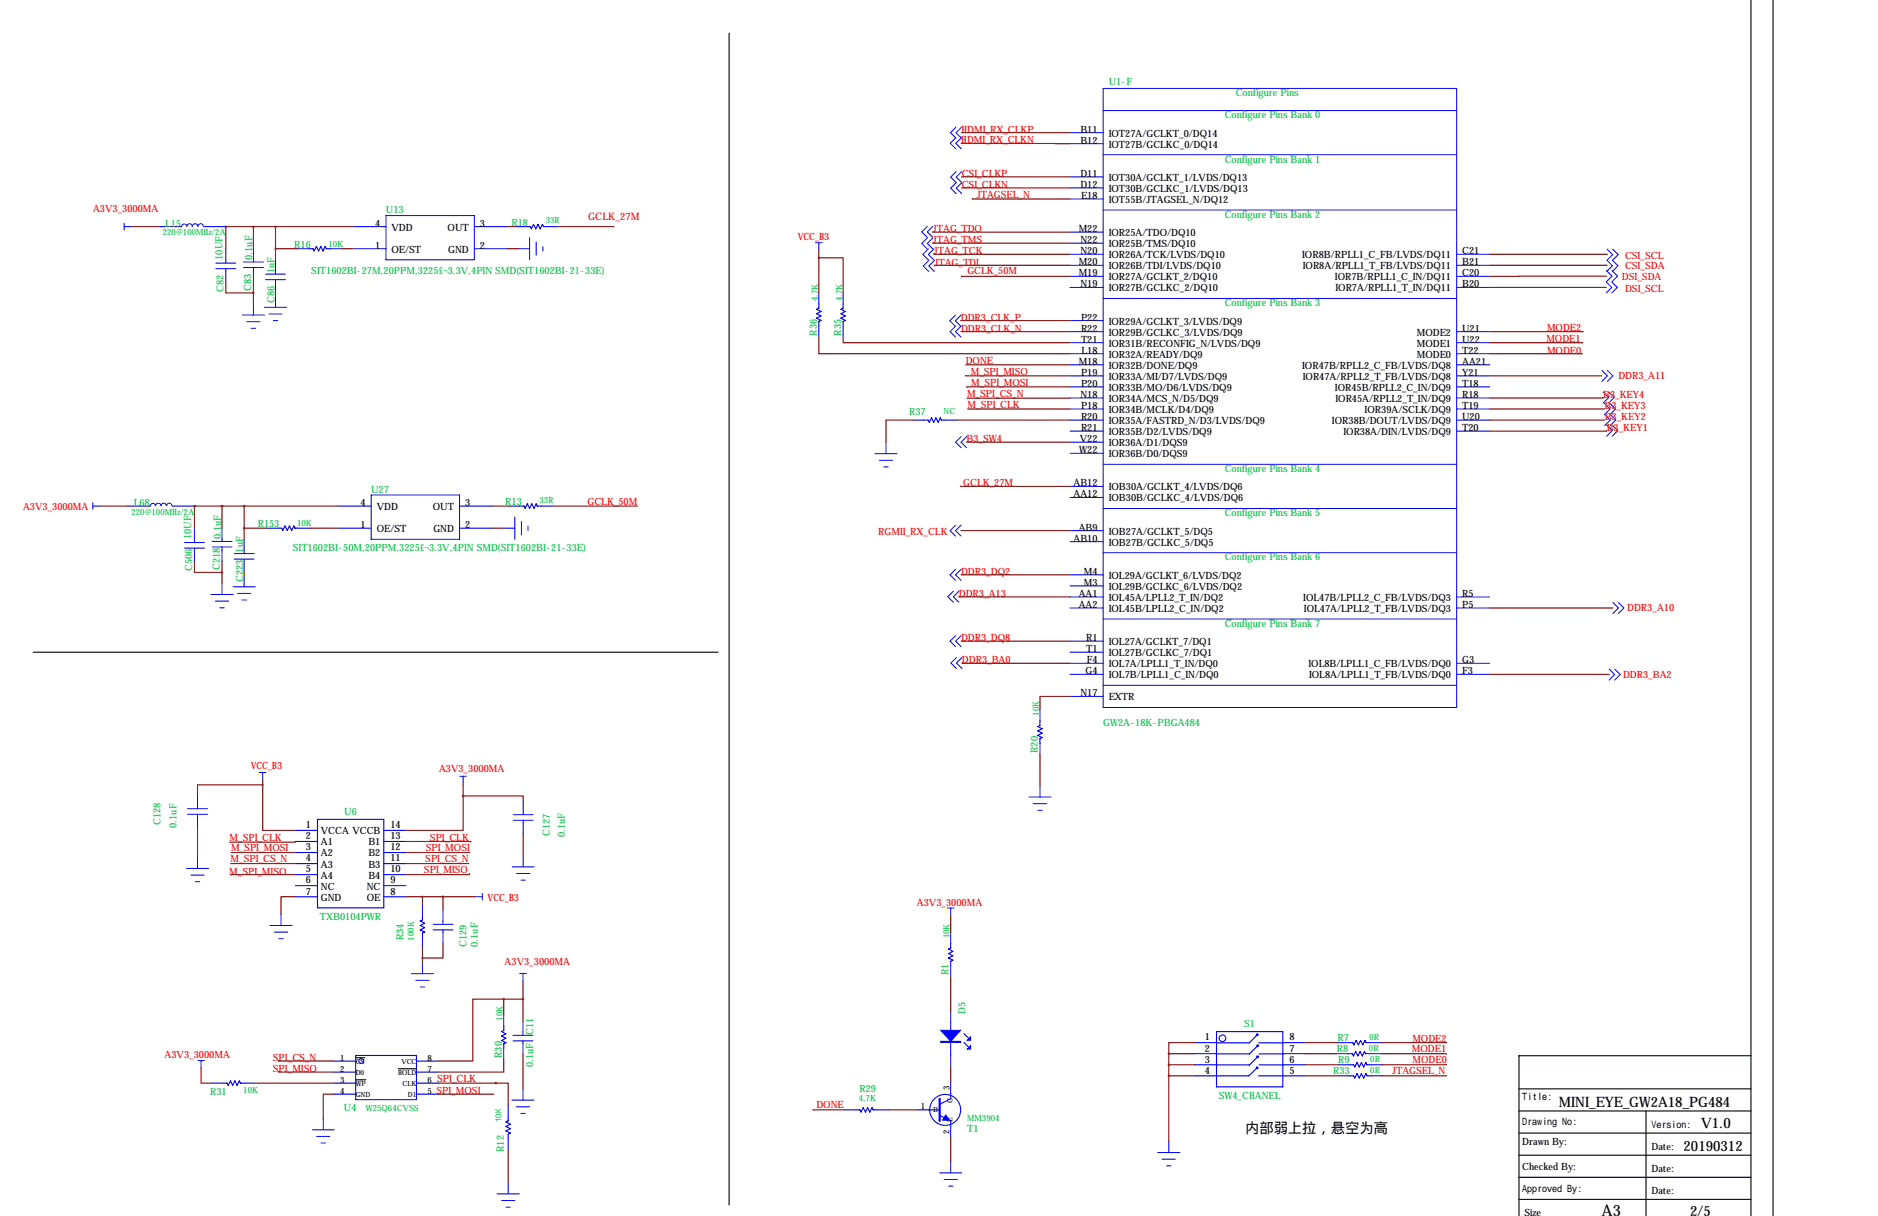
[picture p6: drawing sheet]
<svg xmlns="http://www.w3.org/2000/svg" width="432mm" height="279mm" viewBox="0 0 432 279" stroke-linecap="round" stroke-linejoin="round" font-family="sans-serif">
<g fill="none" stroke="#000" stroke-width=".25">
<path d="M402.6 -.1v279.5M407.7 -.1v279.5M167.6 7.6v269.3M7.6 149.9h157.5M81.8 243h2.1M81.8 248.1h2.3M91.5 245.6h4.3M349.2 250.2h53.4M349.2 255.3h53.4M378.5 255.3v24.1M402.6 242.6h-53.4v36.8M349.2 260.3h53.4"/>
<path d="M349.2 265.4h53.4M349.2 270.5h53.4M349.2 275.6h53.4"/>
</g>
<g fill="none" stroke="#00f" stroke-width=".23">
<path d="M219.8 31.6l-1.3 1.3 1.3 1.3M219.8 29.2l-1.3 1.3 1.3 1.3M219.9 39.4l-1.3 1.3 1.3 1.3-1.3 1.2 1.3 1.3M221 31.6l-1.2 1.3 1.2 1.3M221.1 29.2l-1.3 1.3 1.3 1.3M221.1 39.4l-1.2 1.3 1.2 1.3-1.2 1.2 1.2 1.3M246 30.5h7.6M246 33h7.6M253.6 20.3h81.3v142.3h-81.3zM253.6 35.6h81.3M253.6 25.4h81.3M28.5 52.1h1.8"/>
<path d="M28.5 51.3v1.5M44.2 52a.61 .61 0 0 0-.6-.6 .61 .61 0 0 0-.6 .6 .61 .61 0 0 0-.7-.5 .61 .61 0 0 0-.5 .6M45.5 52a.61 .61 0 0 0-.7-.6 .61 .61 0 0 0-.6 .6M46.7 52a.61 .61 0 0 0-.6-.6 .61 .61 0 0 0-.6 .6M51.9 57.2v3.3M58.3 57.2v3M63.3 59.7v3.3M68.4 57.2h2.6M76 57.2h2.6M81.1 57.2h7.6M81.1 52.1h7.6M88.7 49.5h20.4v10.2h-20.4z"/>
<path d="M109.1 57.2h7.6M109.1 52.1h7.6M118.4 52.1h2.5M119.2 57.2h2.6M121.8 54.6v5.1M123.3 55.6v3.1M124.8 56.6v1.1M126 52.1h2.5M187.5 55.8h1.5M188.3 55.8v1.8M213.2 52l-1.3 1.3 1.3 1.3M213.2 54.7l-1.3 1.2 1.3 1.3"/>
<path d="M213.5 57.2l-1.3 1.3 1.3 1.2M213.6 59.8l-1.3 1.3 1.3 1.3M214.5 52l-1.3 1.3 1.3 1.3M214.5 54.7l-1.3 1.2 1.3 1.3M214.7 57.2l-1.2 1.3 1.2 1.2M214.8 59.8l-1.2 1.3 1.2 1.3M246 40.6h7.6M246 43.2h7.6M246 45.7h7.6M246 53.3h7.6M246 55.9h7.6M246 58.4h7.6"/>
<path d="M253.6 48.3h81.3M334.9 58.4h7.6M369.5 59.8l1.2 1.3-1.2 1.2M369.5 57.3l1.3 1.2-1.3 1.3M370.7 59.8l1.3 1.3-1.3 1.2M370.8 57.3l1.3 1.2-1.3 1.3M49.6 60.5h4.6M49.6 61.7h4.6M51.9 61.7v3.1M55.7 72.4h5.1M56 61.5h4.6M56 60.2h4.6"/>
<path d="M56.7 73.9h3.1M57.8 75.4h1M58.3 61.5v3.3M58.3 69.8v2.6M60.8 70.6h5.1M61.1 63h4.5M61.1 64.3h4.5M61.8 72.1h3.1M62.8 73.7h1.1M63.3 64.3v3M63.3 68.1v2.5M188.3 67.3v2.5"/>
<path d="M188.3 74.9v2.5M193.9 67.3v2.5M193.9 74.9v2.5M219.7 72.4l-1.3 1.3 1.3 1.3M219.7 74.9l-1.3 1.3 1.3 1.3M220.9 72.4l-1.2 1.3 1.2 1.3M221 74.9l-1.3 1.3 1.3 1.3M246 61h7.6M246 63.5h7.6M246 66h7.6M246 73.7h7.6M246 76.2h7.6"/>
<path d="M246 78.7h7.6M253.6 68.6h81.3M334.9 61h7.6M334.9 63.5h7.6M334.9 66h7.6M334.9 76.2h7.6M334.9 78.7h7.6M369.3 64.8l1.3 1.2-1.3 1.3M369.4 62.2l1.2 1.2-1.2 1.3M370.6 64.8l1.3 1.2-1.3 1.3M370.6 62.2l1.3 1.2-1.3 1.3M209.9 96.5h2.5"/>
<path d="M217.5 96.5h2.5M246 81.3h7.6M246 83.8h7.6M246 86.4h7.6M246 88.9h7.6M246 91.4h7.6M246 94h7.6M246 96.5h7.6M246 99.1h7.6M334.9 81.3h7.6M334.9 83.8h7.6M334.9 86.4h7.6"/>
<path d="M334.9 88.9h7.6M334.9 91.4h7.6M334.9 94h7.6M334.9 96.5h7.6M334.9 99.1h7.6M368.3 85.1l1.3 1.3-1.3 1.2M368.6 90.1l1.3 1.2-1.3 1.3M368.9 92.7l1.3 1.3-1.3 1.2M369 95.2l1.2 1.3-1.2 1.3M369.4 97.7l1.3 1.3-1.3 1.2M369.6 85.1l1.2 1.3-1.2 1.2M369.9 90.1l1.2 1.2-1.2 1.3"/>
<path d="M370.2 92.7l1.2 1.3-1.2 1.2M370.2 95.2l1.3 1.3-1.3 1.3M370.7 97.7l1.3 1.3-1.3 1.2M21.3 116.3h1.8M21.3 115.5v1.5M37 116.2a.61 .61 0 0 0-.7-.6 .61 .61 0 0 0-.5 .6 .61 .61 0 0 0-.7-.5 .61 .61 0 0 0-.6 .6M38.2 116.2a.61 .61 0 0 0-.6-.6 .61 .61 0 0 0-.6 .6M39.5 116.2a.61 .61 0 0 0-.6-.6 .61 .61 0 0 0-.6 .6M77.7 116.3h7.6M85.3 113.7h20.4v10.2h-20.4zM105.7 116.3h7.6M116.9 116.3h2.6"/>
<path d="M118.4 118.8v5.1M119.9 119.8v3.1M124.6 116.3h2.5M201.2 104.2h5M202.2 105.8h3M203.2 107.3h1M203.7 101.7v2.5M221 100.3l-1.3 1.3 1.3 1.3M222.2 100.3l-1.2 1.3 1.2 1.3M246 101.6h7.6M246 104.1h7.6M246 111.8h7.6"/>
<path d="M246 114.3h7.6M253.6 116.8h81.3M253.6 106.7h81.3M42.4 124.7h4.6M42.4 125.9h4.6M44.7 121.4v3.3M44.7 125.9v3.1M48.5 136.6h5.1M48.8 125.7h4.5M48.8 124.4h4.5M49.5 138.1h3.1M50.5 139.6h1.1"/>
<path d="M51.1 121.4v3M51.1 125.7v3.3M51.1 134.1v2.5M53.6 134.8h5.1M53.8 127.2h4.6M53.8 128.5h4.6M54.6 136.3h3.1M55.6 137.9h1M56.1 123.9v3.3M56.1 128.5v3M56.1 132.3v2.5M61.2 121.4h2.6"/>
<path d="M68.8 121.4h2.6M77.7 121.4h7.6M105.7 121.4h7.6M115.8 121.4h2.6M121.4 120.9v1M219.2 135.8l-1.3 1.3 1.3 1.3M219.7 130.8l-1.3 1.3 1.3 1.2M219.7 120.7l-1.3 1.2 1.3 1.3M220.5 135.8l-1.3 1.3 1.3 1.3M221 130.8l-1.3 1.3 1.3 1.2M221 120.7l-1.3 1.2 1.3 1.3M246 121.9h7.6"/>
<path d="M246 124.5h7.6M246 132.1h7.6M246 134.6h7.6M246 137.2h7.6M246 139.7h7.6M253.6 127h81.3M334.9 137.2h7.6M334.9 139.7h7.6M370.8 138.4l1.3 1.3-1.3 1.3M372.1 138.4l1.3 1.3-1.3 1.3M219.7 146l-1.3 1.3 1.3 1.3M219.9 151.1l-1.3 1.2 1.3 1.3"/>
<path d="M221 146l-1.3 1.3 1.3 1.3M221.2 151.1l-1.3 1.2 1.3 1.3M246 147.3h7.6M246 149.9h7.6M246 152.4h7.6M246 154.9h7.6M253.6 157.5h81.3M253.6 142.2h81.3M334.9 152.4h7.6M334.9 154.9h7.6M370 153.7l1.2 1.3-1.2 1.3M371.2 153.7l1.3 1.3-1.3 1.3"/>
<path d="M59.6 177.5h1.6M60.4 177.5v1.8M105.7 178.4h1.5M106.5 178.4v1.7M239.1 163.1v2.6M239.1 170.7v2.6M246 160h7.6M42.9 199.5h5.1M43.1 185.8h4.6M43.1 187.1h4.6M45.4 182.5v3.3M45.4 187.1v3"/>
<path d="M45.4 197v2.5M117.8 199.2h5M118 187.2h4.6M118 188.5h4.6M120.3 183.9v3.3M120.3 188.5v3M120.3 196.6v2.6M236.6 183.1h5.1M237.6 184.7h3M238.6 186.2h1M239.1 180.6v2.5M43.9 201.1h3"/>
<path d="M44.9 202.6h1M62.1 212.6h5.1M63.1 214.2h3M64.1 215.7h1M64.6 210.1v2.5M97.1 207.8v2.6M97.1 215.4v2.6M99.6 212.4h4.5M99.6 213.7h4.5M101.9 209.1v3.3M101.9 213.7v3M109.1 206h1.8"/>
<path d="M110.9 205.3v1.5M118.8 200.7h3M119.8 202.2h1M217.8 208.6h1.6M218.6 208.6v1.8M218.6 214.3v2.5M94.6 223.7h5.1M95.6 225.2h3.1M96.6 226.8h1M97.1 221.2v2.5M115.8 233.2v2.6M118 237.9h4.5"/>
<path d="M118 239.2h4.5M119.5 223.7h1.5M120.2 223.7v1.8M120.2 234.6v3.3M120.2 239.2v3M218.6 221.9v2.5M218.6 232.4v2.5M307.5 239.6h2.5M315.1 239.6h2.6M45.5 243.7h1.5M46.2 243.7v1.8M48.7 248.9h2.5"/>
<path d="M56.3 248.9h2.5M71.8 259.6h5.1M74.3 257v2.6M115.8 240.8v2.6M116.8 254v2.5M117.7 252.8h5.1M118.7 254.3h3.1M119.7 255.8h1.1M120.2 250.2v2.6M194.2 255h2.5M201.8 255h2.5M218.6 242.6v2.5"/>
<path d="M307.4 242.1h2.5M307.7 244.7h2.5M307.7 247.2h2.5M315 242.1h2.6M315.3 244.7h2.6M315.3 247.2h2.6M72.8 261.1h3M73.8 262.6h1M114.3 274.3h5.1M115.3 275.8h3.1M116.3 277.4h1M116.8 261.6v2.6"/>
<path d="M116.8 271.8v2.5M216.1 269.5h5M217.1 271h3M218.1 272.5h1M218.6 267v2.5M266.2 264.8h5.1M267.2 266.3h3.1M268.2 267.9h1M268.7 262.3v2.5"/>
</g>
<g fill="none" stroke="#00f" stroke-width=".25">
<path d="M36.7 52.1h5.1M46.8 52.1h5.1M71 57.2h1l.2 .5 .5-1.1 .6 1.1 .5-1.1 .5 1.1 .5-1.1 .2 .6h1M120.9 52.1h1l.3 .5 .5-1 .5 1 .5-1 .5 1 .5-1 .3 .5h1M188.3 69.8v1l-.5 .3 1 .5-1 .5 1 .5-1 .5 1 .5-.5 .3v1M193.9 69.8v1l-.6 .3 1.1 .5-1.1 .5 1.1 .5-1.1 .5 1.1 .5-.5 .3v1M212.4 96.5h1l.3 .5 .5-1 .5 1 .5-1 .5 1 .5-1 .3 .5h1M29.5 116.3h5M39.6 116.3h5.1M119.5 116.3h1l.3 .5 .5-1 .5 1 .5-1 .5 1 .5-1 .2 .5h1.1M63.8 121.4h1l.2 .5 .5-1 .5 1 .5-1 .6 1 .5-1 .2 .5h1M239.1 165.7v1l-.5 .2 1 .5-1 .5 1 .6-1 .5 1 .5-.5 .2v1"/>
<path d="M67.9 190.8h5.1M67.9 193.3h5.1M67.9 195.9h5.1M67.9 198.4h5.1M73 188.3h15.2v20.3h-15.2zM88.2 190.8h5.1M88.2 193.3h5.1M88.2 195.9h5.1M88.2 198.4h5.1M67.9 201h5.1M67.9 203.5h5.1M67.9 206h5.1"/>
<path d="M88.2 201h5.1M88.2 203.5h5.1M88.2 206h5.1M97.1 210.4v1l-.5 .2 1 .5-1 .5 1 .6-1 .5 1 .5-.5 .2v1M218.6 216.8v1l-.5 .3 1 .5-1 .5 1 .5-1 .5 1 .5-.5 .3v1M115.8 235.8v1l-.5 .2 1 .5-1 .5 1 .6-1 .5 1 .5-.5 .2v1M218.6 234.9v7.7M221.6 239.5l1.1 1M221.6 237.5l1.1 1M274.6 239.6h5.1M279.7 237h15.2v12.7h-15.2zM289.2 237.8l-2 1.8h-7.5"/>
<path d="M289.4 239.6h5.5M294.9 239.6h5.1M310 239.6h1l.3 .5 .5-1 .5 1 .5-1 .5 1 .5-1 .3 .5h1M51.2 248.9h1l.3 .5 .5-1 .5 1 .5-1 .5 1 .5-1 .3 .5h1M76.7 243.8h5.1M76.7 246.3h5.1M76.7 248.9h5.1M76.7 251.4h5.1M81.8 242.5h14v10.2h-14zM95.8 243.8h5M95.8 246.3h5M95.8 248.9h5"/>
<path d="M95.8 251.4h5M116.8 256.5v1.1l-.5 .2 1 .5-1 .5 1 .5-1 .5 1 .5-.5 .3v1M196.7 255h1l.3 .5 .5-1 .5 1 .5-1 .5 1 .5-1 .3 .5h1M211 255h5.1M216.1 256.3l2.5 1.3v3.8M218.6 248.7v3.8l-2.5 1.2M274.6 242.1h5.1M274.6 244.7h5.1M289.2 245.4l-2 1.8h-12.6M289.3 240.3l-2 1.9h-7.5M289.3 242.9l-2 1.8h-7.5M289.4 247.2h10.6"/>
<path d="M294.9 247.1v.1M294.9 242.1h5.1M294.9 244.7h5.1M295 242.1l-5.5 .1M295 244.7h-5.5M309.9 242.1h1l.3 .5 .5-1 .5 1 .5-1 .5 1 .5-1 .3 .5h1M310.2 247.2h1.1l.2 .5 .5-1 .5 1 .5-1 .5 1 .5-1 .3 .5h1M310.2 244.7h1.1l.2 .5 .5-1.1 .5 1.1 .5-1.1 .5 1.1 .5-1.1 .3 .6h1"/>
<circle cx="281.1" cy="238.6" r=".76"/>
<circle cx="289.1" cy="237.7" r=".2"/>
<circle cx="83.1" cy="243.8" r=".56"/>
<circle cx="217.3" cy="255" r="3.6"/>
<circle cx="289.1" cy="245.4" r=".2"/>
<circle cx="289.2" cy="240.3" r=".2"/>
<circle cx="289.2" cy="242.8" r=".2"/>
</g>
<g fill="#00f" stroke="#00f" stroke-width=".23">
<path d="M216.3 236.7h4.6l-2.3 2.6z"/>
<path d="M216.3 239.3h4.6v.2h-4.6z"/>
<path d="M223.2 240.3v.7h-.8z"/>
<path d="M223.2 238.3v.7h-.8z"/>
<path d="M217.4 256.2l1 1.3-1.6-.1z"/>
</g>
<path d="M216.1 252.5v5.1" fill="none" stroke="#00f" stroke-width=".51"/>
<g fill="none" stroke="#800000" stroke-width=".25">
<path d="M221 32.9l25 .1M221.1 30.5h24.9M30.3 52.1h6.4M51.9 52.1h.1M51.9 52.1h29.2M51.9 52.1v5.1M58.3 52.1v5.1M63.3 57.2h5.1M63.3 52.1v7.6M78.6 57.2h2.5M116.7 52.1h1.7M116.7 57.2h2.5"/>
<path d="M128.5 52.1h12.6M188.3 59.2h5.6v8.1M188.3 57.6v9.7M214.5 53.3h31.5M223.6 45.6v.1h22.4M246 55.9h-31.5M246 58.4l-31.3 .1M246 40.6l-24.9 .1M246 43.2h-24.9M342.5 58.4l27 .1M51.9 64.8v2.5h6.4M58.3 64.8v5"/>
<path d="M63.3 67.3v.8M188.3 77.4v3.9h57.7M193.9 77.4v1.3h52.1M221 76.2h25M246 73.7h-25.1M246 63.5h-24.9v.2M246 61h-31.2v.1M342.5 76.2l21.5 .1M342.5 78.7l21.4 .1M342.5 61l27 .1M342.5 66h26.8M369.4 63.4l-26.9 .1"/>
<path d="M209.9 96.5h-6.2v5.2M220 96.5h26M222 86.3l24 .1M222 83.8h24M222.5 94h23.5M246 88.9l-23.8 .1M246 91.4l-23.6 .1M342.5 81.3h21.3M342.5 94h26.4M342.5 96.5h26.5M342.5 86.4h25.8M368.6 91.3l-26.1 .1"/>
<path d="M369.4 99l-26.9 .1M23.1 116.3h6.4M44.7 116.3h.1M44.7 116.3h33M44.7 116.3v5.1M51.1 116.3v5.1M56.1 116.3v7.6M113.3 116.3h3.6M127.1 116.3h19.5M220.8 111.7l25.2 .1M222.2 101.6h23.8M44.7 129v2.5h6.4"/>
<path d="M51.1 129v5.1M56.1 121.4h5.1M56.1 131.5v.8M71.4 121.4h6.3M113.3 121.4h2.5M220.5 137.1l25.5 .1M221 132.1h25M221 121.9h25M342.5 139.7h28.3M221 147.3h25M221.2 152.3l24.8 .1M342.5 154.9l27.5 .1"/>
<path d="M60.4 179.3v1M239.1 173.3v7.3M246 160h-6.9v3.1M45.4 190.1v6.9M53 198.4h14.9M53.1 195.9h14.8M60.4 180.3v10.5h7.5M60.4 180.3h-15v2.2M67.9 193.3v.2h-15.1M93.3 193.3h15v.2M93.3 195.9h14.8M93.3 198.4h14.5"/>
<path d="M106.5 182.9v7.9h-13.2M106.5 182.9h13.8v1M106.5 180.1v2.8M120.3 191.5v5.1M67.9 201l-14.8 .1M67.9 206h-3.3v4.1M93.3 206h15.8M97.1 206v1.8M97.1 218v3.2M101.9 216.7v3.4h-4.8M101.9 206v3.1M107.9 200.7v.3h-14.6"/>
<path d="M218.6 210.4v3.9M115.8 229.6h-7.1v14.2h-7.9M115.8 229.6v3.6M115.8 229.6h4.4M120.2 225.5v9.1M218.6 224.4v8M274.6 239.6h-5.9v2.5M300 239.6h7.5M317.7 239.6h14.9M46.2 245.5v3.4h2.5M58.8 248.9h17.9M64 243.7l12.7 .1"/>
<path d="M64.1 246.2v.1h12.6M76.7 251.4h-2.4v5.6M100.8 248.9h13.2M100.8 251.4h12.7M113.9 248.8l.1 .1M114 248.9h2.8v5.1M115.8 243.4v2.9h-15M120.2 242.2v8M194.2 255l-7.3 .1M204.3 255h6.7M218.6 245.1v3.6M268.7 242.1h5.9"/>
<path d="M268.7 244.7h5.9M268.7 247.2h5.9M268.7 242.1v20.2M300 242.1h7.4M300 244.7h7.7M300 247.2h7.7M317.6 242.1l14.9 .1M332.5 244.5v.2h-14.6M332.5 247.1l-14.6 .1M116.8 264.2v7.6M218.6 261.4v5.6"/>
</g>
<path d="M120.2 229.6a.05 .05 0 0 0 .1 0 .05 .05 0 0 0-.1 0zM268.7 242.1a.05 .05 0 0 0 .1 0 .05 .05 0 0 0-.1 0zM268.7 244.7a.05 .05 0 0 0 .1 0 .05 .05 0 0 0-.1 0zM268.7 247.2a.05 .05 0 0 0 .1 0 .05 .05 0 0 0-.1 0zM101.8 206a.05 .05 0 0 0 .1 0 .05 .05 0 0 0-.1 0zM188.2 59.2a.05 .05 0 0 0 .1 0 .05 .05 0 0 0-.1 0zM58.2 52.1a.05 .05 0 0 0 .1 0 .05 .05 0 0 0-.1 0zM63.3 52.1a.05 .05 0 0 0 .1 0 .05 .05 0 0 0-.1 0zM58.2 67.3a.05 .05 0 0 0 .1 0 .05 .05 0 0 0-.1 0zM63.3 57.2a.05 .05 0 0 0 .1 0 .05 .05 0 0 0-.1 0zM51 116.3a.05 .05 0 0 0 .1 0 .05 .05 0 0 0-.1 0zM56.1 116.3a.05 .05 0 0 0 .1 0 .05 .05 0 0 0-.1 0zM51 131.5a.05 .05 0 0 0 .1 0 .05 .05 0 0 0-.1 0zM56.1 121.4a.05 .05 0 0 0 .1 0 .05 .05 0 0 0-.1 0z" fill="#800000" stroke="#800000" stroke-width=".51"/>
<text font-size="3.6" x="368.3" y="279.4">A3</text>
<g font-size="3.3">
<text x="358.4" y="254.3">MINI_EYE_GW</text>
<text x="379.5" y="254.3">2A18_PG484</text>
<text x="286.3" y="260.3">内部弱上拉，悬空为高</text>
<text x="391.2" y="259.1">V1.0</text>
<text x="387.1" y="264.4">20190312</text>
<text x="388.6" y="279.4">2/5</text>
</g>
<text font-size="2.4" fill="#f00" x="135.2" y="50.6">GCLK_27M</text>
<g font-size="2.3" fill="#00c040">
<text x="254.9" y="19.6">U1-F</text>
<text x="284.1" y="22.1">Configure Pins</text>
<text x="281.6" y="27.2">Configure Pins Bank 0</text>
<text x="281.6" y="37.3">Configure Pins Bank 1</text>
<text x="37.9" y="52.1">L15</text>
<text x="88.7" y="49">U13</text>
<text x="117.6" y="51.8">R18</text>
<text x="281.6" y="50">Configure Pins Bank 2</text>
<text x="51.2" y="59.7" transform="rotate(-90 51.2 59.7)">10UF</text>
<text x="58" y="59.7" transform="rotate(-90 58 59.7)">0.1uF</text>
<text x="67.7" y="56.9">R16</text>
<text x="63.1" y="62.7" transform="rotate(-90 63.1 62.7)">1uF</text>
<text x="71.6" y="63">SIT1602BI-27M,20PPM,3225£¬3.3V,4PIN SMD(SIT1602BI-21-33E)</text>
<text x="51.4" y="67.1" transform="rotate(-90 51.4 67.1)">C82</text>
<text x="57.8" y="66.8" transform="rotate(-90 57.8 66.8)">C83</text>
<text x="63.1" y="69.6" transform="rotate(-90 63.1 69.6)">C86</text>
<text x="281.6" y="70.4">Configure Pins Bank 3</text>
<text x="187.8" y="77.1" transform="rotate(-90 187.8 77.1)">R36</text>
<text x="193.4" y="77.1" transform="rotate(-90 193.4 77.1)">R35</text>
<text x="209" y="95.4">R37</text>
<text x="85.3" y="113.2">U27</text>
<text x="281.6" y="108.5">Configure Pins Bank 4</text>
<text x="30.7" y="116.3">L68</text>
<text x="116.2" y="116">R13</text>
<text x="281.6" y="118.6">Configure Pins Bank 5</text>
<text x="43.9" y="123.9" transform="rotate(-90 43.9 123.9)">10UF</text>
<text x="50.8" y="123.9" transform="rotate(-90 50.8 123.9)">0.1uF</text>
<text x="59.3" y="121.1">R153</text>
<text x="44.2" y="131.3" transform="rotate(-90 44.2 131.3)">C506</text>
<text x="50.5" y="131" transform="rotate(-90 50.5 131)">C218</text>
<text x="55.9" y="126.9" transform="rotate(-90 55.9 126.9)">1uF</text>
<text x="67.3" y="126.7">SIT1602BI-50M,20PPM,3225£¬3.3V,4PIN SMD(SIT1602BI-21-33E)</text>
<text x="281.6" y="128.8">Configure Pins Bank 6</text>
<text x="55.9" y="133.8" transform="rotate(-90 55.9 133.8)">C223</text>
<text x="281.6" y="144">Configure Pins Bank 7</text>
<text x="253.6" y="166.9">GW</text>
<text x="257.1" y="166.9">2A-18K-PBGA484</text>
<text x="238.6" y="173" transform="rotate(-90 238.6 173)">R20</text>
<text x="36.9" y="189.5" transform="rotate(-90 36.9 189.5)">C128</text>
<text x="40.6" y="190.2" transform="rotate(-90 40.6 190.2)">0.1uF</text>
<text x="79.2" y="187.2">U6</text>
<text x="126.4" y="192.1" transform="rotate(-90 126.4 192.1)">C127</text>
<text x="129.9" y="192.4" transform="rotate(-90 129.9 192.4)">0.1uF</text>
<text x="73.6" y="211.4">TXB0104PW</text>
<text x="86.2" y="211.4">R</text>
<text x="92.8" y="216" transform="rotate(-90 92.8 216)">R34</text>
<text x="107.3" y="217.5" transform="rotate(-90 107.3 217.5)">C129</text>
<text x="109.9" y="217.5" transform="rotate(-90 109.9 217.5)">0.1uF</text>
<text x="218.1" y="224.1" transform="rotate(-90 218.1 224.1)">R1</text>
<text x="222" y="232.9" transform="rotate(-90 222 232.9)">D5</text>
<text x="122.6" y="237.8" transform="rotate(-90 122.6 237.8)">C11</text>
<text x="286.1" y="236">S1</text>
<text x="307.5" y="239.1">R7</text>
<text x="115.3" y="243.1" transform="rotate(-90 115.3 243.1)">R30</text>
<text x="122.6" y="245.2" transform="rotate(-90 122.6 245.2)">0.1uF</text>
<text x="307.4" y="241.7">R8</text>
<text x="307.7" y="244.2">R9</text>
<text x="48.3" y="251.6">R31</text>
<text x="197.6" y="251">R29</text>
<text x="306.5" y="246.7">R33</text>
<text x="79.1" y="255.2">U4</text>
<text x="280.2" y="252.6">SW</text>
<text x="283.4" y="252.6">4_CHANEL</text>
<text x="222.4" y="260.1">T1</text>
<text x="115.8" y="264.7" transform="rotate(-90 115.8 264.7)">R12</text>
</g>
<g font-size="2.3" fill="#f00">
<text x="221" y="32.9">HDMI_RX_CLKN</text>
<text x="221.1" y="30.5">HDMI_RX_CLKP</text>
<text x="221.1" y="40.7">CSI_CLKP</text>
<text x="221.1" y="43.2">CSI_CLKN</text>
<text x="224.6" y="45.4">JTAGSEL_N</text>
<text x="21.4" y="48.8">A3V3_3000MA</text>
<text x="214.5" y="53.3">JTAG_TDO</text>
<text x="183.4" y="55.2">VCC_B3</text>
<text x="214.5" y="55.9">JTAG_TMS</text>
<text x="214.7" y="58.5">JTAG_TCK</text>
<text x="373.6" y="59.5">CSI_SCL</text>
<text x="214.8" y="61.1">JTAG_TDI</text>
<text x="222.4" y="63">GCLK_50M</text>
<text x="372.9" y="64.4">DSI_SDA</text>
<text x="373.6" y="61.8">CSI_SDA</text>
<text x="373.6" y="67">DSI_SCL</text>
<text x="220.9" y="73.7">DDR3_CLK_P</text>
<text x="221" y="76.2">DDR3_CLK_N</text>
<text x="355.7" y="75.9">MODE2</text>
<text x="222" y="83.6">DONE</text>
<text x="355.5" y="78.6">MODE1</text>
<text x="355.7" y="81.2">MODE0</text>
<text x="223.2" y="86.2">M_SPI_MISO</text>
<text x="223.3" y="88.7">M_SPI_MOSI</text>
<text x="372.1" y="87.1">DDR3_A11</text>
<text x="222.4" y="91.2">M_SPI_CS_N</text>
<text x="222.5" y="93.7">M_SPI_CLK</text>
<text x="368.6" y="91.3">B3_KEY4</text>
<text x="368.9" y="94">B3_KEY3</text>
<text x="222.2" y="101.6">B3_SW</text>
<text x="229.2" y="101.6">4</text>
<text x="369" y="96.5">B3_KEY2</text>
<text x="369.4" y="99">B3_KEY1</text>
<text x="221.5" y="111.7">GCLK_27M</text>
<text x="5.3" y="117.3">A3V3_3000MA</text>
<text x="135.1" y="116">GCLK_50M</text>
<text x="201.9" y="122.9">RGMII_RX_CLK</text>
<text x="220.5" y="137.1">DDR3_A13</text>
<text x="221" y="132.1">DDR3_DQ2</text>
<text x="374.1" y="140.5">DDR3_A10</text>
<text x="221" y="147.3">DDR3_DQ8</text>
<text x="221.2" y="152.3">DDR3_BA0</text>
<text x="373.2" y="155.9">DDR3_BA2</text>
<text x="57.7" y="176.8">VCC_B3</text>
<text x="100.9" y="177.3">A3V3_3000MA</text>
<text x="52.8" y="193.2">M_SPI_CLK</text>
<text x="53.1" y="195.6">M_SPI_MOSI</text>
<text x="97.9" y="195.6">SPI_MOSI</text>
<text x="98.9" y="193.2">SPI_CLK</text>
<text x="52.7" y="201">M_SPI_MISO</text>
<text x="53" y="198.2">M_SPI_CS_N</text>
<text x="97.5" y="200.7">SPI_MISO</text>
<text x="97.8" y="198.2">SPI_CS_N</text>
<text x="112.1" y="207.1">VCC_B3</text>
<text x="210.8" y="208.2">A3V3_3000MA</text>
<text x="116" y="221.8">A3V3_3000MA</text>
<text x="324.7" y="239.3">MODE2</text>
<text x="37.8" y="243.2">A3V3_3000MA</text>
<text x="62.7" y="243.8">SPI_CS_N</text>
<text x="324.6" y="241.7">MODE1</text>
<text x="324.8" y="244.2">MODE0</text>
<text x="62.7" y="246.3">SPI_MISO</text>
<text x="100.3" y="251.5">SPI_MOSI</text>
<text x="100.5" y="248.7">SPI_CLK</text>
<text x="320.1" y="246.7">JTAGSEL_N</text>
<text x="187.7" y="254.6">DONE</text>
</g>
<g font-size="2.3">
<text x="248.4" y="30.5">B11</text>
<text x="248.4" y="33">B12</text>
<text x="254.9" y="31.4">IOT27A/GCLKT_0/DQ14</text>
<text x="254.9" y="33.9">IOT27B/GCLKC_0/DQ14</text>
<text x="248.4" y="40.6">D11</text>
<text x="254.9" y="41.5">IOT30A/GCLKT_1/LVDS/DQ13</text>
<text x="248.4" y="43.2">D12</text>
<text x="248.6" y="45.7">E18</text>
<text x="254.9" y="44.1">IOT30B/GCLKC_1/LVDS/DQ13</text>
<text x="254.9" y="46.6">IOT55B/JTAGSEL_N/DQ12</text>
<text x="86.3" y="52.1">4</text>
<text x="90" y="53">VDD</text>
<text x="102.9" y="53">OUT</text>
<text x="110.3" y="52.1">3</text>
<text x="248" y="53.3">M22</text>
<text x="86.3" y="57.2">1</text>
<text x="90" y="58.1">OE/ST</text>
<text x="103.1" y="58.1">GND</text>
<text x="110.3" y="57.2">2</text>
<text x="248.4" y="55.9">N22</text>
<text x="248.4" y="58.4">N20</text>
<text x="254.9" y="54.2">IOR25A/TDO/DQ10</text>
<text x="254.9" y="56.8">IOR25B/TMS/DQ10</text>
<text x="254.9" y="59.3">IOR26A/TCK/LVDS/DQ10</text>
<text x="299.4" y="59.3">IOR8B/RPLL1_C_FB/LVDS/DQ11</text>
<text x="336.2" y="58.4">C21</text>
<text x="248" y="61">M20</text>
<text x="248" y="63.5">M19</text>
<text x="254.9" y="61.9">IOR26B/TDI/LVDS/DQ10</text>
<text x="254.9" y="64.4">IOR27A/GCLKT_2/DQ10</text>
<text x="299.5" y="61.9">IOR8A/RPLL1_T_FB/LVDS/DQ11</text>
<text x="306.9" y="64.4">IOR7B/RPLL1_C_IN/DQ11</text>
<text x="336.2" y="63.5">C20</text>
<text x="336.2" y="61">B21</text>
<text x="248.4" y="66">N19</text>
<text x="254.9" y="66.9">IOR27B/GCLKC_2/DQ10</text>
<text x="307" y="66.9">IOR7A/RPLL1_T_IN/DQ11</text>
<text x="336.2" y="66">B20</text>
<text x="248.6" y="73.7">P22</text>
<text x="248.6" y="76.2">R22</text>
<text x="254.9" y="74.6">IOR29A/GCLKT_3/LVDS/DQ9</text>
<text x="254.9" y="77.1">IOR29B/GCLKC_3/LVDS/DQ9</text>
<text x="325.7" y="77.1">MODE2</text>
<text x="336.2" y="76.2">U21</text>
<text x="248" y="83.8">M18</text>
<text x="248.6" y="78.7">T21</text>
<text x="248.7" y="81.3">L18</text>
<text x="254.9" y="79.6">IOR31B/RECONFIG_N/LVDS/DQ9</text>
<text x="254.9" y="82.2">IOR32A/READY/DQ9</text>
<text x="325.7" y="82.2">MODE0</text>
<text x="325.7" y="79.6">MODE1</text>
<text x="336.2" y="83.8">AA21</text>
<text x="336.2" y="81.3">T22</text>
<text x="336.2" y="78.7">U22</text>
<text x="248.6" y="86.4">P19</text>
<text x="248.6" y="88.9">P20</text>
<text x="254.9" y="84.7">IOR32B/DONE/DQ9</text>
<text x="254.9" y="87.3">IOR33A/MI/D7/LVDS/DQ9</text>
<text x="254.9" y="89.8">IOR33B/MO/D6/LVDS/DQ9</text>
<text x="299.4" y="84.7">IOR47B/RPLL2_C_FB/LVDS/DQ8</text>
<text x="299.5" y="87.3">IOR47A/RPLL2_T_FB/LVDS/DQ8</text>
<text x="306.9" y="89.8">IOR45B/RPLL2_C_IN/DQ9</text>
<text x="336.2" y="88.9">T18</text>
<text x="336.2" y="86.4">Y21</text>
<text x="248.4" y="91.4">N18</text>
<text x="248.6" y="94">P18</text>
<text x="254.9" y="92.3">IOR34A/MCS_N/D5/DQ9</text>
<text x="254.9" y="94.9">IOR34B/MCLK/D4/DQ9</text>
<text x="307" y="92.3">IOR45A/RPLL2_T_IN/DQ9</text>
<text x="313.8" y="94.9">IOR39A/SCLK/DQ9</text>
<text x="336.2" y="94">T19</text>
<text x="336.2" y="91.4">R18</text>
<text x="248.3" y="101.6">V22</text>
<text x="248.6" y="96.5">R20</text>
<text x="248.6" y="99.1">R21</text>
<text x="254.9" y="97.4">IOR35A/FASTRD_N/D3/LVDS/DQ9</text>
<text x="254.9" y="100">IOR35B/D2/LVDS/DQ9</text>
<text x="306.2" y="97.4">IOR38B/DOUT/LVDS/DQ9</text>
<text x="308.9" y="100">IOR38A/DIN/LVDS/DQ9</text>
<text x="336.2" y="99.1">T20</text>
<text x="336.2" y="96.5">U20</text>
<text x="248.2" y="104.1">W</text>
<text x="250" y="104.1">22</text>
<text x="254.9" y="102.5">IOR36A/D1/DQS9</text>
<text x="254.9" y="105">IOR36B/D0/DQS9</text>
<text x="246.8" y="111.8">AB12</text>
<text x="254.9" y="112.7">IOB30A/GCLKT_4/LVDS/DQ6</text>
<text x="82.9" y="116.3">4</text>
<text x="86.6" y="117.2">VDD</text>
<text x="99.5" y="117.2">OUT</text>
<text x="106.9" y="116.3">3</text>
<text x="246.8" y="114.3">AA12</text>
<text x="254.9" y="115.2">IOB30B/GCLKC_4/LVDS/DQ6</text>
<text x="82.9" y="121.4">1</text>
<text x="86.6" y="122.3">OE/ST</text>
<text x="99.6" y="122.3">GND</text>
<text x="106.9" y="121.4">2</text>
<text x="246.8" y="124.5">AB10</text>
<text x="248" y="121.9">AB9</text>
<text x="254.9" y="122.8">IOB27A/GCLKT_5/DQ5</text>
<text x="254.9" y="125.4">IOB27B/GCLKC_5/DQ5</text>
<text x="248" y="137.2">AA1</text>
<text x="249.2" y="132.1">M4</text>
<text x="249.2" y="134.6">M3</text>
<text x="254.9" y="133">IOL29A/GCLKT_6/LVDS/DQ2</text>
<text x="254.9" y="135.5">IOL29B/GCLKC_6/LVDS/DQ2</text>
<text x="336.2" y="137.2">R5</text>
<text x="248" y="139.7">AA2</text>
<text x="254.9" y="138.1">IOL45A/LPLL2_T_IN/DQ2</text>
<text x="254.9" y="140.6">IOL45B/LPLL2_C_IN/DQ2</text>
<text x="299.7" y="138.1">IOL47B/LPLL2_C_FB/LVDS/DQ3</text>
<text x="299.8" y="140.6">IOL47A/LPLL2_T_FB/LVDS/DQ3</text>
<text x="336.2" y="139.7">P5</text>
<text x="249.7" y="147.3">R1</text>
<text x="249.7" y="149.9">T1</text>
<text x="254.9" y="148.2">IOL27A/GCLKT_7/DQ1</text>
<text x="249.6" y="154.9">G4</text>
<text x="249.9" y="152.4">F4</text>
<text x="254.9" y="150.8">IOL27B/GCLKC_7/DQ1</text>
<text x="254.9" y="153.3">IOL7A/LPLL1_T_IN/DQ0</text>
<text x="254.9" y="155.8">IOL7B/LPLL1_C_IN/DQ0</text>
<text x="300.8" y="153.3">IOL8B/LPLL1_C_FB/LVDS/DQ0</text>
<text x="301" y="155.8">IOL8A/LPLL1_T_FB/LVDS/DQ0</text>
<text x="336.2" y="154.9">F3</text>
<text x="336.2" y="152.4">G3</text>
<text x="248.4" y="160">N17</text>
<text x="254.9" y="160.9">EXTR</text>
<text x="70.3" y="190.3">1</text>
<text x="73.8" y="191.7">VCCA VCCB</text>
<text x="89.8" y="190.3">14</text>
<text x="70.3" y="192.8">2</text>
<text x="70.3" y="195.4">3</text>
<text x="70.3" y="197.9">4</text>
<text x="73.8" y="194.2">A1</text>
<text x="73.8" y="196.8">A2</text>
<text x="84.7" y="194.2">B1</text>
<text x="84.7" y="196.8">B2</text>
<text x="89.8" y="192.8">13</text>
<text x="89.8" y="195.4">12</text>
<text x="89.8" y="197.9">11</text>
<text x="70.3" y="200.5">5</text>
<text x="70.3" y="203">6</text>
<text x="73.8" y="199.3">A3</text>
<text x="73.8" y="201.9">A4</text>
<text x="84.7" y="199.3">B3</text>
<text x="84.7" y="201.9">B4</text>
<text x="89.8" y="200.5">10</text>
<text x="89.8" y="203">9</text>
<text x="70.3" y="205.5">7</text>
<text x="73.8" y="204.4">NC</text>
<text x="73.8" y="206.9">GND</text>
<text x="84.3" y="204.4">NC</text>
<text x="84.3" y="206.9">OE</text>
<text x="89.8" y="205.5">8</text>
<text x="277" y="239.1">1</text>
<text x="296.5" y="239.1">8</text>
<text x="277" y="241.6">2</text>
<text x="277" y="244.1">3</text>
<text x="296.5" y="241.6">7</text>
<text x="296.5" y="244.1">6</text>
<text x="277" y="246.7">4</text>
<text x="296.5" y="246.7">5</text>
<text x="350" y="252.7">Title:</text>
<text x="350" y="258.6">Drawing No:</text>
<text x="350" y="263.1">Drawn By:</text>
<text x="379.7" y="259.1">Version:</text>
<text x="350" y="268.7">Checked By:</text>
<text x="379.7" y="269.2">Date:</text>
<text x="379.7" y="264.2">Date:</text>
<text x="350" y="273.8">Approved By:</text>
<text x="379.7" y="274.3">Date:</text>
<text x="350.5" y="279.4">Size</text>
</g>
<g font-size="2" fill="#00c040">
<text x="125.5" y="51.4">33R</text>
<text x="37.4" y="54.1">220@100MHz/2A</text>
<text x="75.5" y="56.7">10K</text>
<text x="188" y="69.2" transform="rotate(-90 188 69.2)">4.7K</text>
<text x="193.6" y="69.2" transform="rotate(-90 193.6 69.2)">4.7K</text>
<text x="217" y="95.1">NC</text>
<text x="30.2" y="118.3">220@100MHz/2A</text>
<text x="124.1" y="115.6">33R</text>
<text x="68.3" y="120.9">10K</text>
<text x="238.9" y="164.5" transform="rotate(-90 238.9 164.5)">10K</text>
<text x="218.3" y="215.6" transform="rotate(-90 218.3 215.6)">10K</text>
<text x="95.1" y="216.2" transform="rotate(-90 95.1 216.2)">100K</text>
<text x="115.6" y="234.6" transform="rotate(-90 115.6 234.6)">10K</text>
<text x="314.9" y="239">0R</text>
<text x="314.8" y="241.5">0R</text>
<text x="315.1" y="244.1">0R</text>
<text x="55.9" y="251">10K</text>
<text x="315.1" y="246.6">0R</text>
<text x="84.1" y="255.3">W</text>
<text x="85.7" y="255.3">25Q64CVSS</text>
<text x="197.5" y="253.1">4.7K</text>
<text x="222.4" y="257.6">MM3904</text>
</g>
<g font-size="2">
<text x="78.2" y="243.8">1</text>
<text x="98.3" y="243.8">8</text>
<text x="78.2" y="246.3">2</text>
<text x="78.2" y="248.9">3</text>
<text x="78.2" y="251.4">4</text>
<text x="98.3" y="251.4">5</text>
<text x="98.3" y="248.9">6</text>
<text x="98.3" y="246.3">7</text>
<text x="218.3" y="250.4" transform="rotate(-90 218.3 250.4)">3</text>
<text x="211.7" y="254.8">1</text>
<text x="218.3" y="260.6" transform="rotate(-90 218.3 260.6)">2</text>
</g>
<g font-size="1.6">
<text x="81.8" y="244.4">CS</text>
<text x="92.3" y="244.4">VCC</text>
<text x="81.8" y="247">D0</text>
<text x="81.8" y="249.5">W</text>
<text x="83.1" y="249.5">P</text>
<text x="91.5" y="247">HOLD</text>
<text x="92.6" y="249.5">CLK</text>
<text x="81.8" y="252.1">GND</text>
<text x="93.8" y="252.1">D1</text>
<text x="214.5" y="255.4">B</text>
<text x="219" y="257.8" transform="rotate(-90 219 257.8)">E</text>
<text x="219" y="253.3" transform="rotate(-90 219 253.3)">C</text>
</g>
</svg>
